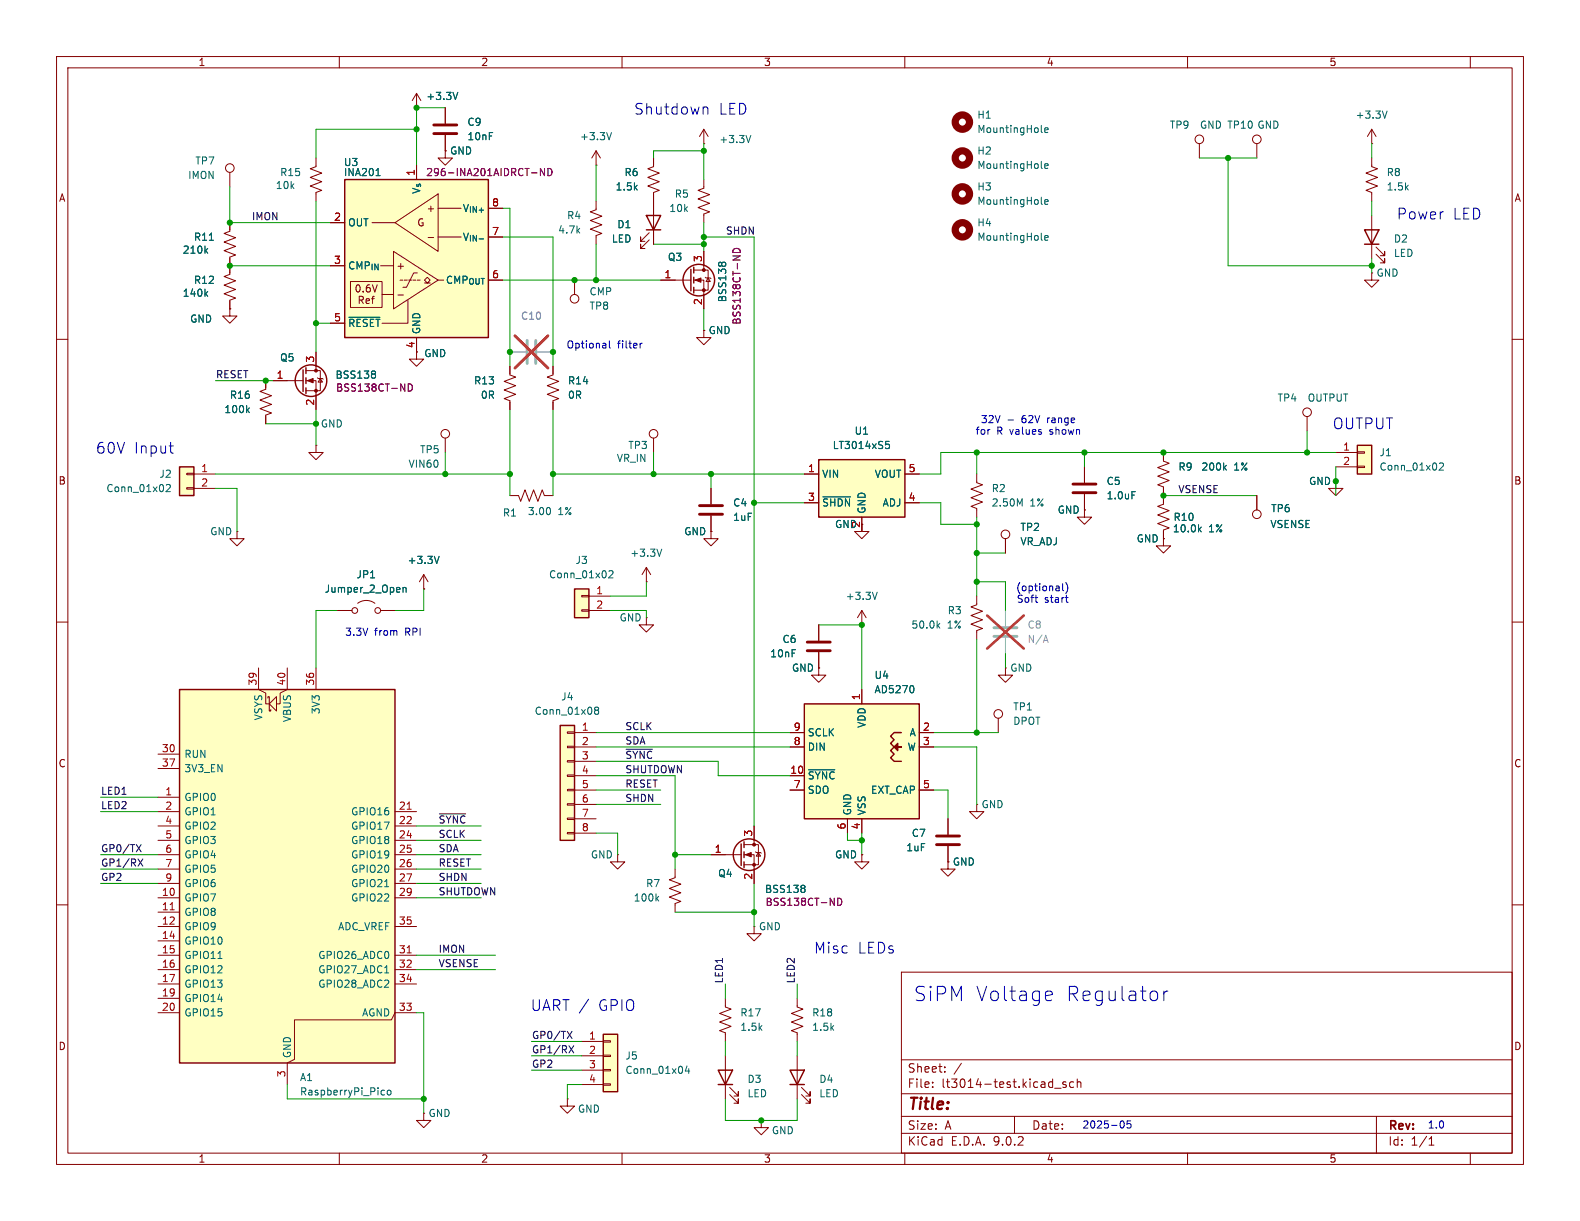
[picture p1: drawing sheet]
<svg xmlns="http://www.w3.org/2000/svg" width="279mm" height="216mm" viewBox="0 0 279 216" stroke-linecap="round" stroke-linejoin="round" font-family="sans-serif">
<g fill="none" stroke="#840000" stroke-width=".18">
<path d="M10 10h259.4v195.9h-259.4zM12 12h255.4v191.9h-255.4zM60 10v2M110 10v2M160 10v2M210 10v2M260 10v2M105.4 35.6v1.5l-1 .4 2 .7-2 .8 2 .8-2 .7 2 .8-1 .4v1.5M105.4 29.2h.1M105.4 26.7v2.5M105.4 26.7l.8 1.2M105.4 26.7l-.8 1.2"/>
<path d="M115.6 27.9v1.6l-1 .3 2 .8-2 .8 2 .7-2 .8 2 .8-1 .3v9.2M124.5 25.4h.1M124.5 31.8v1.5l-1.1 .4 2.1 .7-2.1 .8 2.1 .7-2.1 .8 2.1 .8-1 .3v1.6M124.5 22.9v2.5M124.5 22.9l.7 1.2M124.5 22.9l-.8 1.2M212.1 25.4v2.5M222.2 25.4v2.5M242.6 25.4h.1M242.6 27.9v1.6l1 .3-2 .8 2 .8-2 .7 2 .8-2 .8 1 .3v1.6M242.6 22.9l-.8 1.2M242.6 22.9l.7 1.2"/>
<path d="M242.6 22.9v2.5M242.6 38.1v7.6M101.6 49.5v2.6M114.8 42.4l-1.5 1.5v-.7v.7h.7M114.8 41.1l-1.5 1.6v-.8v.8h.7M116.8 49.5h5.4M122.7 47.8h2.5v3.5h-2.5M122.7 49.5h1.8v5.1M124.5 58.4v1.3h-1.3l1.3 1.3 1.2-1.3h-1.2M124.5 58.4h.1M124.5 44.5v3.3M124.7 49l.1 .1h.8l.1 .2"/>
<path d="M125.2 49.1l.4 .7h-.8zM242.6 48.3v1.2h-1.3l1.3 1.3 1.2-1.3h-1.2M242.6 48.3h.1M243.3 45l1.6 1.5v-.8v.8h-.8M243.3 43.7l1.6 1.5v-.7v.7h-.8M10 60h2M90.2 64.8v1.5l1 .4-2 .7 2 .8-2 .8 2 .7-2 .8 1 .4v1.5M115.6 77.5v2.5M267.4 60h2M125.7 86.4v2.8M125.7 91.2v2.8M205.7 80v1.5l1.1 .4-2.1 .8 2.1 .7-2.1 .8 2.1 .8-2.1 .7 1 .4v3.1l-1 .3 2.1 .8-2.1 .8 2.1 .7-2.1 .8 2.1 .7-1.1 .4v1.6"/>
<path d="M222.2 87.6v2.6M10 110h2M267.4 110h2M125.7 151.1h5.4M131.6 149.4h2.5v3.5h-2.5M131.6 151.1h1.7v5.1M133.3 146.1v3.3M133.6 150.6l.1 .1h.8l.1 .2M134.1 150.7l.4 .7h-.8zM10 160h2M128.3 176.5v1.6l1 .3-2 .8 2 .8-2 .7 2 .8-2 .7 1 .4v1.6M133.3 163.8v1.3h-1.2l1.2 1.3 1.3-1.3h-1.3"/>
<path d="M133.3 163.8h.1M141 176.5v1.6l1 .3-2 .8 2 .8-2 .7 2 .8-2 .7 1 .4v1.6M159.4 171.9h108v32h-108zM267.4 160h2M128.3 186.7v7.6M129 193.5l1.6 1.6v-.8v.8h-.8M129 192.3l1.6 1.5v-.8v.8h-.8M134.6 198.1v1.3h-1.3l1.3 1.3 1.3-1.3h-1.3M134.6 198.1h.1M141 186.7v7.6M141.7 193.5l1.6 1.6v-.8v.8h-.8M141.7 192.3l1.6 1.5v-.8v.8h-.8"/>
<path d="M159.4 197.4h108M159.4 193.4h108M159.4 187.4h108M164.9 192.1v.2M164.9 191.4v.1M167.1 189.4v.2M167.1 188.7v.1M170 188l-1.3 1.9M179.4 197.4v3M186.5 192.4h1.1M188.5 191.4l-.4-.1-.2 .2 .1 .2 .5 .2v.3h-.6M189.9 191.4l-.5-.1-.3 .3v.4l.2 .2h.6"/>
<path d="M190.5 191.4l.2-.1 .4 .1v.9M190.5 190.8v1.5M243.4 197.4v6.5M60 203.9v2M110 203.9v2M159.4 200.4h108M160 203.9v2M210 203.9v2M252.7 202.5h.9M252.7 201.4l.4-.4v1.5M260 203.9v2"/>
<circle cx="212.1" cy="24.6" r=".76"/>
<circle cx="222.2" cy="24.6" r=".76"/>
<circle cx="101.6" cy="52.8" r=".76"/>
<circle cx="115.6" cy="76.7" r=".76"/>
<circle cx="222.2" cy="90.9" r=".76"/>
</g>
<path d="M123.7 89.4h4.1M123.7 90.9h4.1" fill="none" stroke="#840000" stroke-width=".51"/>
<g fill="none" stroke="#840000" stroke-width=".25">
<path d="M114.3 38.1h2.5l-1.2 2.5zM114.3 40.6h2.5M122.2 47.6v3.8M122.7 47.2v1.1M122.7 49v1M122.7 50.8v1M241.3 40.6h2.5l-1.2 2.6zM241.3 43.2h2.5M131.1 149.2v3.8M131.6 148.8v1.1M131.6 150.6v1M131.6 152.4v1"/>
<path d="M127 189.2h2.5l-1.2 2.6zM127 191.8h2.5M139.7 189.2h2.5l-1.2 2.6zM139.7 191.8h2.5"/>
<circle cx="123.6" cy="49.5" r="2.79"/>
<circle cx="132.5" cy="151.1" r="2.79"/>
</g>
<path d="M93.2 60.2v4.1M94.7 60.2v4.1" fill="none" stroke="#a1a1a1" stroke-width=".51"/>
<path d="M90.2 62.2h2.8M95 62.2h2.8" fill="none" stroke="#a1a1a1" stroke-width=".18"/>
<path d="M91.1 59.4l5.8 5.7M96.9 59.4l-5.8 5.7" fill="none" stroke="#e12e31" stroke-width=".46"/>
<g fill="#840000" stroke="#840000" stroke-width=".18">
<path d="M122.9 49.5l1.1-.4v.8z"/>
<path d="M131.8 151.1l1-.4v.8z"/>
<circle cx="124.5" cy="47.8" r=".25"/>
<circle cx="124.5" cy="51.3" r=".25"/>
<circle cx="133.3" cy="149.4" r=".25"/>
<circle cx="133.3" cy="152.9" r=".25"/>
</g>
<path d="M245.3 19.6l-.4 1.3M108.1 23.4l-.4 1.3M132.8 23.9l-.5 1.3M127.1 46.6l.2-.2 .3 .2 .3-.2h.2l.2 .2M212.1 93.6l.3 .5M212.4 93.2l-.5 .5M216.5 82.6l.4 .5M216.9 82.3l-.5 .5M142.1 156.5l.3 .3-.3 .3 .3 .2v.3l-.3 .2" fill="none" stroke="#006464" stroke-width=".18"/>
<path d="M129.8 44a.66 .66 0 0 1 .7 0 .66 .66 0 0 1 .4 .6h-1.3zM148.1 158.8a.64 .64 0 0 1 .8 .7 .64 .64 0 0 1-.8 .6z" fill="none" stroke="#840084" stroke-width=".18"/>
<path d="M240 78.7h2.6v5.1h-2.6z" fill="#ffffc2"/>
<path d="M240 78.7h2.6v5.1h-2.6z" fill="none" stroke="#840000" stroke-width=".25"/>
<g fill="none" stroke="#840000" stroke-width=".18">
<path d="M47 67.3v1.5l-1 .4 2 .8-2 .7 2 .8-2 .8 2 .7-1 .4v1.5M231.1 73.7v2.5M240 79.9h1.3v.2h-1.3zM125.7 94v1.3h1.3l-1.3 1.2-1.2-1.2h1.2M125.7 94h.1M236.2 85.1v1.3h1.3l-1.3 1.2-1.3-1.2h1.3M236.2 85.1h.1M236.2 80h3.8M236.2 82.6h3.8M240 82.4h1.3v.3h-1.3zM114.3 102.9h.1M114.3 100.3l-.8 1.3"/>
<path d="M114.3 100.3l.8 1.3M114.3 100.3v2.6M119.4 153.7v1.5l-1 .4 2 .7-2 .8 2 .8-2 .7 2 .8-1 .4v1.5"/>
<circle cx="231.1" cy="72.9" r=".76"/>
</g>
<path d="M43.7 72.5l.4 .5M44.1 72.1l-.5 .5M117 97.1l-.4 1.3M254.5 82l.5-.1 .3 .3-.8 .9h.8M116.1 158.8l.4 .5M116.5 158.5l-.5 .5" fill="none" stroke="#006464" stroke-width=".18"/>
<path d="M175.8 111h4M175.8 112.5h4" fill="none" stroke="#a1a1a1" stroke-width=".51"/>
<path d="M177.8 108v2.7M177.8 112.8v2.8" fill="none" stroke="#a1a1a1" stroke-width=".18"/>
<path d="M184.6 113.2h.6M184.9 112.3l.4 1.3" fill="none" stroke="#989898" stroke-width=".18"/>
<path d="M174.6 108.8l6.4 5.9M181 108.8l-6.4 5.9" fill="none" stroke="#e12e31" stroke-width=".46"/>
<path d="M106.7 182.9h2.5v10.1h-2.5z" fill="#ffffc2"/>
<path d="M106.7 182.9h2.5v10.1h-2.5z" fill="none" stroke="#840000" stroke-width=".25"/>
<path d="M109.2 151.1v1.3h1.3l-1.3 1.3-1.3-1.3h1.3M109.2 151.1h.1M100.3 194.3v1.3h-1.2l1.2 1.3 1.3-1.3h-1.3M100.3 194.3h.1M102.9 184.2h3.8M102.9 186.7h3.8M102.9 189.2h3.8M102.9 191.8h3.8M106.7 184h1.2v.3h-1.2zM106.7 186.6h1.2v.2h-1.2zM106.7 189.1h1.2v.3h-1.2zM106.7 191.6h1.2v.3h-1.2z" fill="none" stroke="#840000" stroke-width=".18"/>
<path d="M121.5 188.5l-.3 .9h.8M121.8 189v.8" fill="none" stroke="#006464" stroke-width=".18"/>
<path d="M99.1 128.3h2.5v20.3h-2.5z" fill="#ffffc2"/>
<path d="M99.1 128.3h2.5v20.3h-2.5z" fill="none" stroke="#840000" stroke-width=".25"/>
<g fill="none" stroke="#840000" stroke-width=".18">
<path d="M114.3 109.2v1.3h1.3l-1.3 1.3-1.3-1.3h1.3M114.3 109.2h.1M100.3 129.4h1.3v.3h-1.3zM100.3 132h1.3v.2h-1.3zM100.3 134.5h1.3v.2h-1.3zM100.3 137h1.3v.3h-1.3zM100.3 139.6h1.3v.2h-1.3zM101.6 129.5h3.8M101.6 132.1h3.8M101.6 134.6h3.8M101.6 137.2h3.8M101.6 139.7h3.8"/>
<path d="M100.3 142.1h1.3v.3h-1.3zM100.3 144.7h1.3v.2h-1.3zM100.3 147.2h1.3v.2h-1.3zM101.6 142.2h3.8M101.6 144.8h3.8M101.6 147.3h3.8"/>
</g>
<path d="M105.4 125.6l-.3-.3 .3-.3h.2l.3 .3-.3 .3M105.4 125.6l-.3 .2 .1 .4 .2 .1 .3-.1 .2-.1v-.3l-.3-.2M105.4 125.6h.2" fill="none" stroke="#006464" stroke-width=".18"/>
<path d="M101.6 104.1h2.5v5.1h-2.5z" fill="#ffffc2"/>
<path d="M101.6 104.1h2.5v5.1h-2.5z" fill="none" stroke="#840000" stroke-width=".25"/>
<path d="M102.9 105.3h1.2v.2h-1.2zM102.9 107.8h1.2v.3h-1.2zM104.1 105.4h3.8M104.1 108h3.8" fill="none" stroke="#840000" stroke-width=".18"/>
<path d="M107.7 101l.5-.1 .2 .4-.8 .9h.8" fill="none" stroke="#006464" stroke-width=".18"/>
<path d="M31.7 121.9h38.1v66.1h-38.1z" fill="#ffffc2"/>
<g fill="none" stroke="#840000" stroke-width=".25">
<path d="M53.6 65.4v3.8M54.1 65v1M54.1 66.8v1M54.1 68.6v1M31.7 121.9h38.1v66.1h-38.1z"/>
<circle cx="55" cy="67.3" r="2.79"/>
</g>
<g fill="none" stroke="#840000" stroke-width=".18">
<path d="M73.7 19.1h.1M73.7 16.5l-.8 1.3M73.7 16.5l.7 1.3M73.7 16.5v2.6M78.7 19.1v2.7M40.6 39.4v1.5l-1 .4 2.1 .7-2.1 .8 2.1 .8-2.1 .7 2.1 .8-1.1 .4v1.5M40.6 30.5v2.5M55.9 27.9v1.6l-1 .3 2 .8-2 .8 2 .7-2 .8 2 .8-1 .3v1.6M78.7 26.7v1.2h-1.2l1.2 1.3 1.3-1.3h-1.3M78.7 26.7h.1M78.7 23.9v2.8M48.3 67.3h5.3"/>
<path d="M54.1 65.5h2.5v3.6h-2.5M54.1 67.3h1.8v5.1M55.9 78.7v1.3h-1.3l1.3 1.3 1.2-1.3h-1.2M55.9 78.7h.1M55.9 62.2v3.3M56.1 66.8l.2 .1h.7l.1 .2M56.6 66.9l.4 .7h-.7zM73.7 62.2v1.3h1.2l-1.2 1.3-1.3-1.3h1.3M78.7 77.5v2.5M191.8 82.6v2.7M191.8 87.4v2.8M45.7 118.1v3.8l1.3 .7v1.9h.6"/>
<path d="M50.8 118.1v3.8l-1.3 .7v1.9h-.6M55.9 118.1v3.8M27.9 133.4h3.8M27.9 135.9h3.8M47.4 123.4v-.2h.2v2.5h.3v-.2M47.6 124.5l1.3-1.3v2.5zM27.9 141h3.8M27.9 143.5h3.8M27.9 146.1h3.8M27.9 148.6h3.8M27.9 151.1h3.8M27.9 153.7h3.8"/>
<path d="M27.9 156.2h3.8M27.9 158.8h3.8M69.8 143.5h3.9M69.8 146.1h3.9M69.8 148.6h3.9M69.8 151.1h3.9M69.8 153.7h3.9M69.8 156.2h3.9M69.8 158.8h3.9M27.9 161.3h3.8M27.9 163.8h3.8M27.9 166.4h3.8"/>
<path d="M27.9 168.9h3.8M27.9 171.5h3.8M27.9 174h3.8M27.9 176.5h3.8M27.9 179.1h3.8M69.8 163.8h3.9M69.8 168.9h3.9M69.8 171.5h3.9M69.8 174h3.9M73.7 179.1h-3.9l-.6 1.2h-17.1v7l-1.3 .7v3.8M74.9 196.9v1.2h-1.2l1.2 1.3 1.3-1.3h-1.3M74.9 196.9h.1"/>
<circle cx="40.6" cy="29.7" r=".76"/>
<circle cx="78.7" cy="76.7" r=".76"/>
</g>
<path d="M72 143.1h.7M30.1 160.9h.7M72 168.5h.7" fill="none" stroke="#a90000" stroke-width=".18"/>
<path d="M81 16.3l-.5 1.3M36.4 44.3l.3 .5M36.7 43.9l-.5 .5M37 42.5h.7M66.2 65.6l.2 .2-.2 .3 .2 .3v.2l-.2 .3M200.2 86.9h.6M68 156.8h.7M38.5 169.5h.8M68 172h.7M67.6 192.8h.4M68 193.6h-.4M68.6 192.8h.3l.2 .2v.4l-.2 .2h-.3l-.1-.2z" fill="none" stroke="#006464" stroke-width=".18"/>
<g fill="#840000" stroke="#840000" stroke-width=".18">
<path d="M54.4 67.3l1-.4v.8z"/>
<circle cx="55.9" cy="65.5" r=".25"/>
<circle cx="55.9" cy="69.1" r=".25"/>
</g>
<path d="M72.2 67.9a.64 .64 0 0 1 .7 .6 .64 .64 0 0 1-.7 .7z" fill="none" stroke="#840084" stroke-width=".18"/>
<path d="M76.7 22.1h4.1M76.7 23.6h4.1M189.7 85.6h4.1M189.7 87.1h4.1" fill="none" stroke="#840000" stroke-width=".51"/>
<g fill="#ffffc2">
<path d="M69.6 44.5l7.9 5-7.9 5.1z"/>
<path d="M69.8 39.4l7.7-5.1v10.2z"/>
<path d="M61 31.8h25.4v27.9h-25.4z"/>
</g>
<g fill="none" stroke="#840000" stroke-width=".18">
<path d="M58.4 39.4h2.6M65.8 39.4h4M69.8 39.4l7.7-5.1v10.2zM73.7 29.2v2.6M77.5 36.8h4M86.4 36.8h2.5M40.6 54.6v1.3h1.3l-1.3 1.3-1.2-1.3h1.2M40.6 54.6h.1M40.6 47v1.5l-1 .4 2.1 .8-2.1 .7 2.1 .8-2.1 .7 2.1 .8-1.1 .4v1.5M58.4 47h2.6M58.4 57.2h2.6M62 49.8h5.6v4.6h-5.6z"/>
<path d="M67.6 52.1h2M69.6 44.5l7.9 5-7.9 5.1zM70.4 52.2h.9M70.7 49.5h.5M71.5 49.5h.5M72.1 53.1v4.1h-4.5M72.3 49.5h.5M73 49.5h.5M73.7 59.7v2.5M73.8 48.3h-.6l-1.3 2.5h-.7M73.8 49.5h.5M75.1 50h.5l-.5-.5 .5-.5 .5 .5-.5 .5h.5"/>
<path d="M75.7 42h1M77.5 49.5h1M77.5 41.9h4M86.4 41.9h2.5M59.7 108h2.5M63.2 106.7a2.54 2.54 0 0 1 3.1 0M67.3 108h2.5M74.9 104.1h.1M74.9 101.6l-.7 1.3M74.9 101.6l.8 1.3M74.9 101.6v2.5"/>
<circle cx="62.7" cy="108" r=".51"/>
<circle cx="66.8" cy="108" r=".51"/>
</g>
<path d="M61 31.8h25.4v27.9h-25.4z" fill="none" stroke="#840000" stroke-width=".25"/>
<path d="M66.5 31.1h.7M36.4 51.9l.3 .5M36.7 51.5l-.5 .5M61.7 56.1h5.5M77.7 98.4l-.5 1.2M71.3 103.9v.8M71.3 104l.2-.1h.3v.8" fill="none" stroke="#006464" stroke-width=".18"/>
<path d="M96.3 29.8v1.3l-.7-1.3v1.3M96.9 29.8a.64 .64 0 0 1 .7 .6 .64 .64 0 0 1-.7 .7z" fill="none" stroke="#840084" stroke-width=".18"/>
<path d="M31.7 82.6h2.6v5h-2.6z" fill="#ffffc2"/>
<path d="M31.7 82.6h2.6v5h-2.6z" fill="none" stroke="#840000" stroke-width=".25"/>
<g fill="none" stroke="#840000" stroke-width=".18">
<path d="M97.8 64.8v1.5l-1 .4 2 .7-2 .8 2 .8-2 .7 2 .8-1 .4v1.5M33 83.7h1.3v.2h-1.3zM33 86.2h1.3v.3h-1.3zM34.3 83.8h3.8M34.3 86.4h3.8M41.9 94v1.3h1.3l-1.3 1.2-1.3-1.2h1.3M41.9 94h.1M90.2 87.6h1.5l.4 1 .7-2 .8 2 .8-2 .7 2 .8-2 .4 1h1.5M191.8 90.2v1.2h1.2l-1.2 1.3-1.3-1.3h1.3M191.8 90.2h.1M176.5 127v2.5M152.4 151.1v1.3h1.3l-1.3 1.3-1.3-1.3h1.3"/>
<path d="M152.4 151.1h.1M167.6 152.4v1.3h-1.2l1.2 1.2 1.3-1.2h-1.3M167.6 152.4h.1"/>
<circle cx="176.5" cy="126.2" r=".76"/>
</g>
<path d="M184.1 23.3l.2 .1M184.7 23l.6-.1v-.2l-.4-.1-.2 .2 .1 .6h.5M184.1 42.3l.2 .2M184.7 42.1l.6-.2v-.2l-.4-.1-.2 .2 .1 .6h.5M29.4 85.8l.5-.1 .2 .3-.8 .9h.8M97.2 89.9l.1 .3-.1 .7" fill="none" stroke="#006464" stroke-width=".18"/>
<g fill="none" stroke="#840000" stroke-width="1.3">
<circle cx="170.2" cy="21.6" r="1.27"/>
<circle cx="170.2" cy="40.6" r="1.27"/>
</g>
<path d="M144.8 81.3h15.2v10.1h-15.2z" fill="#ffffc2"/>
<path d="M144.8 81.3h15.2v10.1h-15.2z" fill="none" stroke="#840000" stroke-width=".25"/>
<path d="M142.2 83.8h2.6M142.2 88.9h2.6M152.4 91.4v2.6M160 83.8h2.6M160 88.9h2.6M167.6 144.8v2.8M167.6 149.6v2.8" fill="none" stroke="#840000" stroke-width=".18"/>
<path d="M156.6 78h.6M156.6 78.6l.5-.1 .2 .3-.1 .5h-.6M145.5 87.9h4.9" fill="none" stroke="#006464" stroke-width=".18"/>
<path d="M165.6 147.8h4.1M165.6 149.4h4.1" fill="none" stroke="#840000" stroke-width=".51"/>
<path d="M142.2 124.5h20.4v20.3h-20.4z" fill="#ffffc2"/>
<path d="M142.2 124.5h20.4v20.3h-20.4zM159.4 129.5h-1.3l-.6 .7 .6 .6-.6 .6 .6 .7-.6 .6 .6 .7-.6 .6 .6 .6h1.3" fill="none" stroke="#840000" stroke-width=".25"/>
<path d="M158.1 132.1l.6-.7v1.3l-.6-.6h1.3z" fill="#840000" stroke="#840000" stroke-width=".25"/>
<g fill="none" stroke="#840000" stroke-width=".18">
<path d="M73.7 19.1h.1M78.7 19.1v2.7M40.6 39.4v1.2M58.4 39.4h2.6M73.7 29.2v2.6M78.7 26.7h.1M78.7 23.9v2.8M86.4 36.8h2.5M115.6 27.9v1.3M115.6 34.3v3.8M40.6 54.6h.1M40.6 45.7v2.6"/>
<path d="M40.6 53.3v1.3M58.4 47h2.6M58.4 57.2h2.6M73.7 59.7v2.5M86.4 41.9h2.5M115.6 40.6v2.6M116.8 49.5h2.6M124.5 58.4h.1M124.5 44.5v2.5M124.5 52.1v2.5M47 67.3v1.3M47 73.7v1.2"/>
<path d="M48.3 67.3h2.5M55.9 62.2v2.6M55.9 69.9v2.5M90.2 64.8v1.2M90.2 71.1v1.3M97.8 64.8v1.2M97.8 71.1v1.3M125.7 94h.1M125.7 86.4v2.8M125.7 91.2v2.8M142.2 83.8h2.6M142.2 88.9h2.6"/>
<path d="M152.4 91.4v2.6h-1.3l1.3 1.3 1.3-1.3h-1.3v-1.3M160 83.8h2.6M160 88.9h2.6M172.7 83.8v1.5l1 .4-2 .8 2 .7-2 .8 2 .8-2 .7 1 .4v1.5M177.8 95.3v2.5M191.8 90.2h.1M191.8 82.6v2.7M191.8 87.4v2.8M205.7 95.3v1.2h1.3l-1.3 1.3-1.2-1.3h1.2M205.7 95.3h.1M205.7 80v1.3M205.7 86.4v2.5"/>
<path d="M205.7 94v1.3M222.2 87.6v2.6M236.2 85.1h.1M59.7 108h2.5M67.3 108h2.5M74.9 104.1h.1M144.8 118.1v1.3h1.2l-1.2 1.3-1.3-1.3h1.3M144.8 118.1h.1M144.8 110.5v2.8M144.8 115.3v2.8M152.4 110.5h.1M152.4 108v2.5"/>
<path d="M152.4 108l-.8 1.2M152.4 108l.8 1.2M172.7 105.4v1.5l-1 .4 2 .8-2 .7 2 .8-2 .8 2 .7-1 .4v1.5M177.8 118.1v1.3h-1.3l1.3 1.3 1.3-1.3h-1.3M177.8 118.1h.1M139.7 129.5h2.5M139.7 132.1h2.5M139.7 137.2h2.5M139.7 139.7h2.5M152.4 121.9v2.6M162.6 129.5h2.5M162.6 132.1h2.5"/>
<path d="M162.6 139.7h2.5M125.7 151.1h2.6M133.3 146.1v2.5M133.3 153.7v2.5M149.9 144.8v2.5M152.4 151.1h.1M152.4 144.8v2.5M167.6 152.4h.1M167.6 144.8v2.8M167.6 149.6v2.8M172.7 142.2v1.3h-1.3l1.3 1.3 1.3-1.3h-1.3M172.7 142.2h.1"/>
<circle cx="177.8" cy="94.5" r=".76"/>
</g>
<g fill="none" stroke="#006464" stroke-width=".18">
<path d="M81 16.3l-.5 1.3M66.5 31.1h.7M184.1 36l.2 .1M184.1 29.6l.2 .2M184.7 35.7l.6-.1v-.2l-.4-.1-.2 .2 .1 .6h.5M184.7 29.4l.6-.2v-.2l-.4-.1-.2 .2 .1 .6h.5M36.4 51.9l.3 .5M36.4 44.3l.3 .5M36.7 51.5l-.5 .5M36.7 43.9l-.5 .5M37 42.5h.7M61.7 56.1h5.5"/>
<path d="M127.1 46.6l.2-.2 .3 .2 .3-.2h.2l.2 .2M43.7 72.5l.4 .5M44.1 72.1l-.5 .5M66.2 65.6l.2 .2-.2 .3 .2 .3v.2l-.2 .3M156.6 78h.6M156.6 78.6l.5-.1 .2 .3-.1 .5h-.6M77.7 98.4l-.5 1.2M145.5 87.9h4.9M180.3 89.1l.5-.9v1.3M200.2 86.9h.6M212.1 93.6l.3 .5M212.4 93.2l-.5 .5"/>
<path d="M216.5 82.6l.4 .5M216.9 82.3l-.5 .5M71.3 103.9v.8M71.3 104l.2-.1h.3v.8M155.1 104.7l-.4 1.3M165.8 110.6l.4 .5M166.2 110.2l-.5 .5M143 136.1h4.6M161.5 121.4l.1 .3-.1 .7M142.1 156.5l.3 .3-.3 .3 .3 .2v.3l-.3 .2"/>
</g>
<path d="M142.7 113.5h4.1M142.7 115.1h4.1" fill="none" stroke="#840000" stroke-width=".51"/>
<g fill="none" stroke="#840000" stroke-width="1.3">
<circle cx="170.2" cy="34.3" r="1.27"/>
<circle cx="170.2" cy="27.9" r="1.27"/>
</g>
<path d="M110.7 132.5h4.7M24.1 149.3l.9 1.3M24.4 151.9l.9 1.3M25 149.3l-.9 1.3M25.3 151.9l-.9 1.3M77.7 143.9h4.6M100.3 182.4l.9 1.2M100.6 184.9l.9 1.3M101.2 182.4l-.9 1.2M101.5 184.9l-.9 1.3" fill="none" stroke="#0f0f0f" stroke-width=".18"/>
<g fill="none" stroke="#009600" stroke-width=".18">
<path d="M78.7 19.1h-5v10.1M40.6 33v6.4h17.8M55.9 35.6v26.6M73.7 22.9h-17.8v5M88.9 36.8h1.3v28M105.4 29.2v6.4M124.5 25.4v6.4M124.5 39.4v5.1M124.5 26.7h-8.9v1.2M212.1 27.9h10.1M217.2 27.9v19.1h25.4M242.6 25.4v2.5"/>
<path d="M242.6 35.6v2.5M40.6 47h17.8M55.9 57.2h2.5M88.9 41.9h8.9v22.9M88.9 49.5h27.9M105.4 43.2v6.3M115.6 43.2h8.9M124.5 41.9h8.8v104.2M124.5 54.6v3.8M242.6 45.7v2.6M38.1 67.3h10.2M47 74.9h8.9"/>
<path d="M55.9 72.4v6.3M90.2 72.4v15.2M97.8 72.4v15.2M231.1 76.2v3.8M38.1 83.8h52.1M38.1 86.4h3.8v7.6M78.7 80v3.8M97.8 83.8h44.4M115.6 80v3.8M125.7 83.8v2.6M133.3 88.9h8.9M162.6 88.9h3.8v3.8h6.3"/>
<path d="M172.7 80v3.8M172.7 91.4v14M172.7 97.8h5.1M191.8 80v2.6M205.7 87.6h16.5M236.2 80h-69.8v3.8h-3.8M236.2 82.6v5M59.7 108h-3.8v10.1M74.9 104.1v3.9h-5.1M107.9 108h6.4v1.2M114.3 102.9v2.5h-6.4M144.8 110.5h7.6v11.4"/>
<path d="M172.7 102.9h5.1v5.1M172.7 113v16.5M177.8 115.6v2.5M105.4 137.2h14v16.5M105.4 139.7h11.4M105.4 129.5h34.3M105.4 134.6h21.6v2.6h12.7M105.4 132.1h34.3M165.1 132.1h7.6v10.1M165.1 139.7h2.5v5.1M165.1 129.5h11.4M17.8 156.2h10.1"/>
<path d="M17.8 151.1h10.1M17.8 143.5h10.1M17.8 141h10.1M17.8 153.7h10.1M73.7 156.2h11.4M73.7 151.1h11.4M73.7 158.8h11.4M73.7 153.7h11.4M73.7 146.1h11.4M73.7 148.6h11.4M105.4 147.3h3.8v3.8M105.4 142.2h11.4"/>
<path d="M119.4 151.1h6.3M133.3 156.2v7.6M149.9 147.3v1.3h2.5M152.4 147.3v3.8M73.7 168.9h13.9M73.7 179.1h1.2v17.8M73.7 171.5h13.9M119.4 161.3h13.9M128.3 174v2.5M141 174v2.5M50.8 191.8v2.5h24.1M94 189.2h8.9"/>
<path d="M94 184.2h8.9M94 186.7h8.9M102.9 191.8h-2.6v2.5M128.3 184.2v2.5M128.3 194.3v3.8h12.7v-3.8M141 184.2v2.5"/>
</g>
<g fill="none" stroke="#0000c2" stroke-width=".18">
<path d="M124.4 19l.2-.1 .5 .1 .1 1.2M29.9 78.9h.7M107.8 60.3v1.1l.1 .1M113.2 60.7v.8M113.6 60.7l-.4 .2M178.2 74.3h1M30.5 80.1h.1M183.4 106.5h.1M187.9 103.2v1.1l.2 .2M188.4 105.7h.5M188.5 103a1.46 1.46 0 0 1 0 1.9M188.6 106.4l.3 .1"/>
<path d="M104.1 176.7l-1.7 2.4M185.2 175.2l.8 .2 .1 .5-1.2 .2M186 176.8l-.8 .1M205.8 175.2v1.7M206.5 175.2a.65 .65 0 0 0-.7 .5M198.3 198.3l.1-.1a.68 .68 0 0 1 .4 .6 .68 .68 0 0 1-.4 .7l-.1-.1M199.9 198.2h-.6v.6l.2-.1h.4l.1 .2-.1 .4-.1 .2-.5-.2"/>
</g>
<path d="M96.3 29.8v1.3l-.7-1.3v1.3M96.9 29.8a.64 .64 0 0 1 .7 .6 .64 .64 0 0 1-.7 .7zM129.8 44a.66 .66 0 0 1 .7 0 .66 .66 0 0 1 .4 .6h-1.3zM72.2 67.9a.64 .64 0 0 1 .7 .6 .64 .64 0 0 1-.7 .7zM148.1 158.8a.64 .64 0 0 1 .8 .7 .64 .64 0 0 1-.8 .6z" fill="none" stroke="#840084" stroke-width=".18"/>
<path d="M90.2 62.2h2.8M95 62.2h2.8" fill="none" stroke="#a1a1a1" stroke-width=".18"/>
<path d="M91.1 59.4l5.8 5.7M96.9 59.4l-5.8 5.7" fill="none" stroke="#e12e31" stroke-width=".46"/>
<g fill="#009600" stroke="#009600" stroke-width=".18">
<circle cx="205.7" cy="80" r=".46"/>
<circle cx="205.7" cy="87.6" r=".46"/>
<circle cx="191.8" cy="80" r=".46"/>
<circle cx="172.7" cy="80" r=".46"/>
<circle cx="172.7" cy="102.9" r=".46"/>
<circle cx="125.7" cy="83.8" r=".46"/>
<circle cx="124.5" cy="41.9" r=".46"/>
<circle cx="124.5" cy="43.2" r=".46"/>
<circle cx="172.7" cy="97.8" r=".46"/>
<circle cx="172.7" cy="92.7" r=".46"/>
<circle cx="172.7" cy="129.5" r=".46"/>
<circle cx="152.4" cy="110.5" r=".46"/>
<circle cx="152.4" cy="148.6" r=".46"/>
<circle cx="236.2" cy="85.1" r=".46"/>
<circle cx="242.6" cy="47" r=".46"/>
<circle cx="231.1" cy="80" r=".46"/>
<circle cx="217.2" cy="27.9" r=".46"/>
<circle cx="134.6" cy="198.1" r=".46"/>
<circle cx="101.6" cy="49.5" r=".46"/>
<circle cx="133.3" cy="88.9" r=".46"/>
<circle cx="115.6" cy="83.8" r=".46"/>
<circle cx="97.8" cy="83.8" r=".46"/>
<circle cx="124.5" cy="26.7" r=".46"/>
<circle cx="105.4" cy="49.5" r=".46"/>
<circle cx="78.7" cy="83.8" r=".46"/>
<circle cx="90.2" cy="83.8" r=".46"/>
<circle cx="55.9" cy="74.9" r=".46"/>
<circle cx="40.6" cy="47" r=".46"/>
<circle cx="47" cy="67.3" r=".46"/>
<circle cx="55.9" cy="57.2" r=".46"/>
<circle cx="97.8" cy="62.2" r=".46"/>
<circle cx="90.2" cy="62.2" r=".46"/>
<circle cx="40.6" cy="39.4" r=".46"/>
<circle cx="73.7" cy="22.9" r=".46"/>
<circle cx="73.7" cy="19.1" r=".46"/>
<circle cx="74.9" cy="194.3" r=".46"/>
<circle cx="119.4" cy="151.1" r=".46"/>
<circle cx="133.3" cy="161.3" r=".46"/>
</g>
<g font-size="3.5" fill="#0000c2">
<text x="161.6" y="177.3">SiPM</text>
<text x="172.5" y="177.3">Voltage</text>
<text x="188.4" y="177.3">Regulator</text>
</g>
<text font-size="2.8" fill="#840000" x="160.4" y="196.8">Title:</text>
<g font-size="2.7" fill="#0000c2">
<text x="112.1" y="20.5">Shutdown</text>
<text x="127.1" y="20.5">LED</text>
<text x="246.9" y="39">Power</text>
<text x="256.9" y="39">LED</text>
<text x="235.6" y="76.1">OUTPUT</text>
<text x="16.9" y="80.4">60V</text>
<text x="23.7" y="80.4">Input</text>
<text x="143.9" y="168.8">Misc</text>
<text x="151.7" y="168.8">LEDs</text>
<text x="93.8" y="179">UART /</text>
<text x="105.8" y="179">GPIO</text>
</g>
<g font-size="2.1" fill="#840000">
<text x="160.4" y="189.9">Sheet:</text>
<text x="160.4" y="192.6">File:</text>
<text x="166.5" y="192.6">lt3014-test.kicad_sch</text>
<text x="160.4" y="202.8">KiCad</text>
<text x="160.4" y="200">Size:</text>
<text x="167.1" y="200">A</text>
<text x="168.1" y="202.8">E.D.A.</text>
<text x="175.7" y="202.8">9.0.2</text>
<text x="182.4" y="200">Date:</text>
<text x="245.4" y="200.2">Rev:</text>
<text x="245.4" y="202.8">Id:</text>
<text x="249.5" y="202.8">1/1</text>
</g>
<g font-size="1.8" fill="#840000">
<text x="35" y="11.9">1</text>
<text x="85" y="11.9">2</text>
<text x="135" y="11.9">3</text>
<text x="185" y="11.9">4</text>
<text x="235" y="11.9">5</text>
<text x="10.3" y="35.9">A</text>
<text x="267.7" y="35.9">A</text>
<text x="73.7" y="40.2">G</text>
<text x="75.3" y="37.7">+</text>
<text x="70" y="47.9">+</text>
<text x="62.6" y="51.9">0.6V</text>
<text x="63.1" y="53.9">Ref</text>
<text x="73.4" y="61.7" transform="rotate(-90 73.4 61.7)">4</text>
<text x="10.3" y="85.9">B</text>
<text x="267.7" y="85.9">B</text>
<text x="152.1" y="93.4" transform="rotate(-90 152.1 93.4)">2</text>
<text x="10.3" y="135.9">C</text>
<text x="267.7" y="135.9">C</text>
<text x="10.3" y="185.9">D</text>
<text x="267.7" y="185.9">D</text>
<text x="35" y="205.8">1</text>
<text x="85" y="205.8">2</text>
<text x="135" y="205.8">3</text>
<text x="185" y="205.8">4</text>
<text x="235" y="205.8">5</text>
</g>
<g font-size="1.8" fill="#006464">
<text x="75.3" y="17.9">+3.3V</text>
<text x="82.6" y="22.5">C9</text>
<text x="172.7" y="21.2">H1</text>
<text x="172.7" y="23.7">MountingHole</text>
<text x="206.8" y="23">TP9</text>
<text x="212.1" y="23">GND TP10 GND</text>
<text x="239.6" y="21.2">+3.3V</text>
<text x="34.4" y="29.3">TP7</text>
<text x="60.7" y="29.6">U3</text>
<text x="79.5" y="27.5">GND</text>
<text x="82.6" y="25">10nF</text>
<text x="102.5" y="25">+3.3V</text>
<text x="127.1" y="25.5">+3.3V</text>
<text x="172.7" y="27.5">H2</text>
<text x="33.2" y="31.9">IMON</text>
<text x="48.7" y="33.6">10k</text>
<text x="49.4" y="31.3">R15</text>
<text x="60.7" y="31.3">INA201</text>
<text x="74.5" y="34.4" transform="rotate(-90 74.5 34.4)">V_{s}</text>
<text x="108.8" y="33.9">1.5k</text>
<text x="110.3" y="31.3">R6</text>
<text x="119.2" y="35.2">R5</text>
<text x="172.7" y="33.9">H3</text>
<text x="172.7" y="30.1">MountingHole</text>
<text x="245.1" y="31.3">R8</text>
<text x="245.1" y="33.9">1.5k</text>
<text x="61.5" y="40.2">OUT</text>
<text x="81.7" y="37.7">V_{IN+}</text>
<text x="98.6" y="41.5">4.7k</text>
<text x="100.2" y="39">R4</text>
<text x="109.1" y="40.6">D1</text>
<text x="118.3" y="37.7">10k</text>
<text x="172.7" y="40.2">H4</text>
<text x="172.7" y="36.4">MountingHole</text>
<text x="32.2" y="45.1">210k</text>
<text x="34.2" y="42.8">R11</text>
<text x="61.5" y="47.9">CMP_{IN}</text>
<text x="81.7" y="42.8">V_{IN-}</text>
<text x="108.1" y="43.1">LED</text>
<text x="118" y="46.3">Q3</text>
<text x="172.7" y="42.8">MountingHole</text>
<text x="246.4" y="43.1">D2</text>
<text x="246.4" y="45.6">LED</text>
<text x="32.2" y="52.7">140k</text>
<text x="34.2" y="50.4">R12</text>
<text x="78.7" y="50.4">CMP_{OUT}</text>
<text x="104.1" y="52.4">CMP</text>
<text x="128.6" y="53.5" transform="rotate(-90 128.6 53.5)">BSS138</text>
<text x="243.3" y="49.1">GND</text>
<text x="33.5" y="57.3">GND</text>
<text x="61.5" y="58">~{RESET}</text>
<text x="74.5" y="59.2" transform="rotate(-90 74.5 59.2)">GND</text>
<text x="104.1" y="55">TP8</text>
<text x="125.2" y="59.3">GND</text>
<text x="49.4" y="64.1">Q5</text>
<text x="74.9" y="63.3">GND</text>
<text x="40.5" y="70.7">R16</text>
<text x="59.2" y="67.2">BSS138</text>
<text x="83.7" y="68.2">R13</text>
<text x="84.9" y="70.7">0R</text>
<text x="100.3" y="70.7">0R</text>
<text x="100.3" y="68.2">R14</text>
<text x="225.8" y="71.2">TP4</text>
<text x="231.1" y="71.2">OUTPUT</text>
<text x="39.6" y="73.3">100k</text>
<text x="56.6" y="75.8">GND</text>
<text x="151" y="77.1">U1</text>
<text x="72.1" y="82.9">VIN60</text>
<text x="74.2" y="80.4">TP5</text>
<text x="109" y="81.9">VR_IN</text>
<text x="111" y="79.6">TP3</text>
<text x="147.2" y="79.6">LT3014xS5</text>
<text x="208.3" y="83.4">R9</text>
<text x="212.4" y="83.4">200k</text>
<text x="218.2" y="83.4">1%</text>
<text x="243.8" y="80.9">J1</text>
<text x="243.8" y="83.4">Conn_01x02</text>
<text x="18.7" y="87.2">Conn_01x02</text>
<text x="28.1" y="84.7">J2</text>
<text x="129.5" y="89.8">C4</text>
<text x="145.3" y="84.7">VIN</text>
<text x="145.3" y="89.8">~{SHDN}</text>
<text x="154.6" y="84.7">VOUT</text>
<text x="156" y="89.8">ADJ</text>
<text x="175.3" y="87.2">R2</text>
<text x="175.3" y="89.8">2.50M</text>
<text x="182.1" y="89.8">1%</text>
<text x="195.6" y="86">C5</text>
<text x="195.6" y="88.5">1.0uF</text>
<text x="231.4" y="86">GND</text>
<text x="37.1" y="94.8">GND</text>
<text x="88.8" y="91.5">R1</text>
<text x="93.2" y="91.3">3.00</text>
<text x="98.7" y="91.3">1%</text>
<text x="120.9" y="94.8">GND</text>
<text x="129.5" y="92.3">1uF</text>
<text x="147.6" y="93.6">GND</text>
<text x="153.3" y="90.9" transform="rotate(-90 153.3 90.9)">GND</text>
<text x="180.3" y="94.1">TP2</text>
<text x="186.9" y="91">GND</text>
<text x="207.3" y="94.3">10.0k</text>
<text x="207.4" y="92.3">R10</text>
<text x="213.7" y="94.3">1%</text>
<text x="224.6" y="93.6">VSENSE</text>
<text x="224.7" y="90.8">TP6</text>
<text x="72" y="99.9">+3.3V</text>
<text x="101.7" y="99.9">J3</text>
<text x="111.4" y="98.7">+3.3V</text>
<text x="180.3" y="96.6">VR_ADJ</text>
<text x="200.9" y="96.1">GND</text>
<text x="57.3" y="105">Jumper_2_Open</text>
<text x="62.9" y="102.5">JP1</text>
<text x="97" y="102.5">Conn_01x02</text>
<text x="149.5" y="106.3">+3.3V</text>
<text x="109.5" y="110.1">GND</text>
<text x="138.3" y="113.9">C6</text>
<text x="161.1" y="111.4">50.0k</text>
<text x="167.5" y="108.8">R3</text>
<text x="167.5" y="111.4">1%</text>
<text x="136.1" y="116.4">10nF</text>
<text x="139.9" y="119">GND</text>
<text x="178.6" y="119">GND</text>
<text x="99.1" y="124.1">J4</text>
<text x="154.6" y="120.2">U4</text>
<text x="154.6" y="122.8">AD5270</text>
<text x="179.1" y="125.8">TP1</text>
<text x="46.6" y="127.5" transform="rotate(-90 46.6 127.5)">VSYS</text>
<text x="51.7" y="127.8" transform="rotate(-90 51.7 127.8)">VBUS</text>
<text x="56.7" y="126.4" transform="rotate(-90 56.7 126.4)">3V3</text>
<text x="94.5" y="126.6">Conn_01x08</text>
<text x="142.7" y="130.4">SCLK</text>
<text x="153.3" y="128.8" transform="rotate(-90 153.3 128.8)">VDD</text>
<text x="160.8" y="130.4">A</text>
<text x="179.1" y="128.4">DPOT</text>
<text x="32.5" y="134.2">RUN</text>
<text x="32.5" y="136.8">3V3_EN</text>
<text x="142.7" y="132.9">DIN</text>
<text x="160.4" y="132.9">W</text>
<text x="32.5" y="141.8">GPIO0</text>
<text x="142.7" y="138">~{SYNC}</text>
<text x="142.7" y="140.6">SDO</text>
<text x="153.9" y="140.6">EXT_CAP</text>
<text x="173.5" y="143.1">GND</text>
<text x="32.5" y="144.4">GPIO1</text>
<text x="32.5" y="146.9">GPIO2</text>
<text x="32.5" y="149.5">GPIO3</text>
<text x="62" y="144.4">GPIO16</text>
<text x="62" y="146.9">GPIO17</text>
<text x="62" y="149.5">GPIO18</text>
<text x="150.7" y="144.3" transform="rotate(-90 150.7 144.3)">GND</text>
<text x="153.3" y="144.3" transform="rotate(-90 153.3 144.3)">VSS</text>
<text x="161.1" y="148.2">C7</text>
<text x="32.5" y="152">GPIO4</text>
<text x="32.5" y="154.5">GPIO5</text>
<text x="62" y="152">GPIO19</text>
<text x="62" y="154.5">GPIO20</text>
<text x="104.4" y="152">GND</text>
<text x="126.9" y="155.3">Q4</text>
<text x="147.6" y="152">GND</text>
<text x="160.2" y="150.7">1uF</text>
<text x="168.4" y="153.3">GND</text>
<text x="32.5" y="157.1">GPIO6</text>
<text x="32.5" y="159.6">GPIO7</text>
<text x="62" y="157.1">GPIO21</text>
<text x="62" y="159.6">GPIO22</text>
<text x="112" y="159.6">100k</text>
<text x="114.1" y="157.1">R7</text>
<text x="135.2" y="158.1">BSS138</text>
<text x="32.5" y="162.2">GPIO8</text>
<text x="32.5" y="164.7">GPIO9</text>
<text x="32.5" y="167.2">GPIO10</text>
<text x="59.7" y="164.7">ADC_VREF</text>
<text x="134.1" y="164.7">GND</text>
<text x="32.5" y="169.8">GPIO11</text>
<text x="32.5" y="172.3">GPIO12</text>
<text x="56.2" y="169.8">GPIO26_ADC0</text>
<text x="56.2" y="172.3">GPIO27_ADC1</text>
<text x="32.5" y="174.9">GPIO13</text>
<text x="32.5" y="177.4">GPIO14</text>
<text x="32.5" y="179.9">GPIO15</text>
<text x="56.2" y="174.9">GPIO28_ADC2</text>
<text x="63.9" y="179.9">AGND</text>
<text x="130.8" y="179.9">R17</text>
<text x="143.5" y="179.9">R18</text>
<text x="130.8" y="182.5">1.5k</text>
<text x="143.5" y="182.5">1.5k</text>
<text x="51.7" y="187.2" transform="rotate(-90 51.7 187.2)">GND</text>
<text x="53" y="191.4">A1</text>
<text x="110.5" y="187.6">J5</text>
<text x="110.5" y="190.1">Conn_01x04</text>
<text x="132.1" y="191.7">D3</text>
<text x="144.8" y="191.7">D4</text>
<text x="53" y="193.9">RaspberryPi_Pico</text>
<text x="75.7" y="197.7">GND</text>
<text x="102.1" y="197">GND</text>
<text x="132.1" y="194.2">LED</text>
<text x="144.8" y="194.2">LED</text>
<text x="136.4" y="200.8">GND</text>
</g>
<g font-size="1.8" fill="#a90000">
<text x="73.4" y="31.2" transform="rotate(-90 73.4 31.2)">1</text>
<text x="59" y="39.1">2</text>
<text x="86.9" y="36.6">8</text>
<text x="86.9" y="41.7">7</text>
<text x="59" y="46.7">3</text>
<text x="124.2" y="46.4" transform="rotate(-90 124.2 46.4)">3</text>
<text x="86.9" y="49.3">6</text>
<text x="117.4" y="49.3">1</text>
<text x="59" y="56.9">5</text>
<text x="124.2" y="54" transform="rotate(-90 124.2 54)">2</text>
<text x="55.6" y="64.2" transform="rotate(-90 55.6 64.2)">3</text>
<text x="48.8" y="67.1">1</text>
<text x="55.6" y="71.8" transform="rotate(-90 55.6 71.8)">2</text>
<text x="35.5" y="83.6">1</text>
<text x="142.8" y="83.6">1</text>
<text x="160.6" y="83.6">5</text>
<text x="237.4" y="79.8">1</text>
<text x="237.4" y="82.3">2</text>
<text x="35.5" y="86.1">2</text>
<text x="142.8" y="88.6">3</text>
<text x="160.6" y="88.6">4</text>
<text x="105.3" y="105.2">1</text>
<text x="105.3" y="107.7">2</text>
<text x="45.5" y="121.3" transform="rotate(-90 45.5 121.3)">39</text>
<text x="50.5" y="121.3" transform="rotate(-90 50.5 121.3)">40</text>
<text x="55.6" y="121.3" transform="rotate(-90 55.6 121.3)">36</text>
<text x="152.1" y="123.9" transform="rotate(-90 152.1 123.9)">1</text>
<text x="102.8" y="129.3">1</text>
<text x="102.8" y="131.8">2</text>
<text x="140.3" y="129.3">9</text>
<text x="140.3" y="131.8">8</text>
<text x="163.1" y="129.3">2</text>
<text x="163.1" y="131.8">3</text>
<text x="28.5" y="133.1">30</text>
<text x="28.5" y="135.6">37</text>
<text x="102.8" y="134.4">3</text>
<text x="102.8" y="136.9">4</text>
<text x="139.7" y="136.9">10</text>
<text x="29.1" y="140.7">1</text>
<text x="29.1" y="143.3">2</text>
<text x="70.4" y="143.3">21</text>
<text x="102.8" y="139.4">5</text>
<text x="102.8" y="142">6</text>
<text x="140.3" y="139.4">7</text>
<text x="163.1" y="139.4">5</text>
<text x="29.1" y="145.8">4</text>
<text x="29.1" y="148.3">5</text>
<text x="70.4" y="145.8">22</text>
<text x="70.4" y="148.3">24</text>
<text x="102.8" y="144.5">7</text>
<text x="102.8" y="147.1">8</text>
<text x="133.1" y="148" transform="rotate(-90 133.1 148)">3</text>
<text x="149.6" y="146.8" transform="rotate(-90 149.6 146.8)">6</text>
<text x="152.1" y="146.8" transform="rotate(-90 152.1 146.8)">4</text>
<text x="29.1" y="150.9">6</text>
<text x="29.1" y="153.4">7</text>
<text x="29.1" y="156">9</text>
<text x="70.4" y="150.9">25</text>
<text x="70.4" y="153.4">26</text>
<text x="70.4" y="156">27</text>
<text x="126.3" y="150.9">1</text>
<text x="133.1" y="155.6" transform="rotate(-90 133.1 155.6)">2</text>
<text x="28.5" y="158.5">10</text>
<text x="28.5" y="161">11</text>
<text x="70.4" y="158.5">29</text>
<text x="28.5" y="163.6">12</text>
<text x="28.5" y="166.1">14</text>
<text x="70.4" y="163.6">35</text>
<text x="28.5" y="168.7">15</text>
<text x="28.5" y="171.2">16</text>
<text x="28.5" y="173.7">17</text>
<text x="70.4" y="168.7">31</text>
<text x="70.4" y="171.2">32</text>
<text x="70.4" y="173.7">34</text>
<text x="28.5" y="176.3">19</text>
<text x="28.5" y="178.8">20</text>
<text x="70.4" y="178.8">33</text>
<text x="104.1" y="183.9">1</text>
<text x="50.5" y="190.6" transform="rotate(-90 50.5 190.6)">3</text>
<text x="104.1" y="186.4">2</text>
<text x="104.1" y="189">3</text>
<text x="104.1" y="191.5">4</text>
</g>
<g font-size="1.8" fill="#840084">
<text x="75.3" y="31.3">296-INA201AIDRCT-ND</text>
<text x="131.2" y="57.5" transform="rotate(-90 131.2 57.5)">BSS138CT-ND</text>
<text x="59.3" y="69.4">BSS138CT-ND</text>
<text x="135.3" y="160.4">BSS138CT-ND</text>
</g>
<g font-size="1.8" fill="#0f0f0f">
<text x="44.4" y="39">IMON</text>
<text x="128.3" y="41.6">SHDN</text>
<text x="38.1" y="67">RESET</text>
<text x="208.3" y="87.3">VSENSE</text>
<text x="110.5" y="131.7">SDA</text>
<text x="110.5" y="129.2">SCLK</text>
<text x="110.5" y="134.3">~{SYNC}</text>
<text x="110.5" y="136.8">SHUTDOWN</text>
<text x="17.8" y="140.6">LED1</text>
<text x="17.8" y="143.2">LED2</text>
<text x="110.5" y="141.9">SHDN</text>
<text x="110.5" y="139.4">RESET</text>
<text x="77.5" y="145.7">~{SYNC}</text>
<text x="77.5" y="148.2">SCLK</text>
<text x="17.8" y="153.3">GP1/RX</text>
<text x="17.8" y="150.8">GP0/TX</text>
<text x="17.8" y="155.9">GP2</text>
<text x="77.5" y="155.9">SHDN</text>
<text x="77.5" y="153.3">RESET</text>
<text x="77.5" y="150.8">SDA</text>
<text x="77.5" y="158.4">SHUTDOWN</text>
<text x="77.5" y="168.6">IMON</text>
<text x="77.5" y="171.1">VSENSE</text>
<text x="127.9" y="174" transform="rotate(-90 127.9 174)">LED1</text>
<text x="140.6" y="174" transform="rotate(-90 140.6 174)">LED2</text>
<text x="94" y="183.8">GP0/TX</text>
<text x="94" y="188.9">GP2</text>
<text x="94" y="186.3">GP1/RX</text>
</g>
<g font-size="1.8" fill="#989898">
<text x="92" y="56.7">C10</text>
<text x="181.6" y="111.4">C8</text>
<text x="181.6" y="113.9">N/A</text>
</g>
<g font-size="1.8" fill="#0000c2">
<text x="100.1" y="61.8">Optional</text>
<text x="109.2" y="61.8">filter</text>
<text x="172.4" y="77.1">for</text>
<text x="173.4" y="75">32V</text>
<text x="176.3" y="77.1">R values</text>
<text x="180.8" y="75">62V</text>
<text x="185.5" y="75">range</text>
<text x="185.9" y="77.1">shown</text>
<text x="179.6" y="104.7">(optional)</text>
<text x="179.7" y="106.8">Soft</text>
<text x="184.7" y="106.8">start</text>
<text x="60.9" y="112.6">3.3V</text>
<text x="66.2" y="112.6">from</text>
<text x="71.8" y="112.6">RPI</text>
<text x="191.3" y="199.7">2025-05</text>
<text x="252.4" y="199.7">1.0</text>
</g>
</svg>
